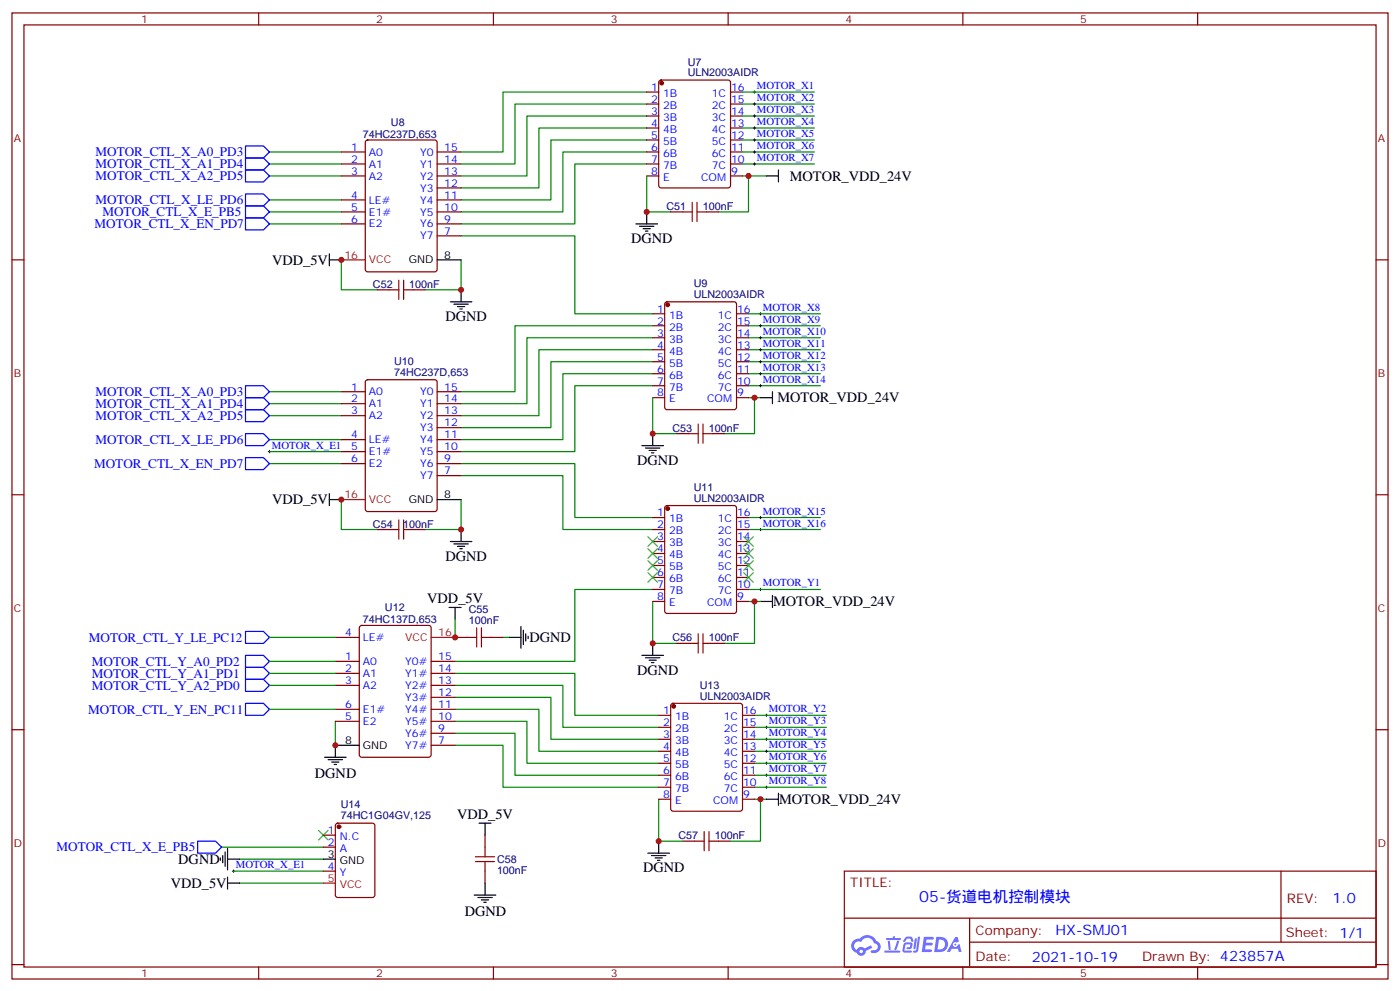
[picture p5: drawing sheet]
<svg xmlns="http://www.w3.org/2000/svg" width="412mm" height="292mm" viewBox="0 0 412 292" stroke-linecap="round" stroke-linejoin="round" font-family="sans-serif">
<g fill="none" stroke="#870000" stroke-width=".35">
<path d="M3.5 3.8h405.4v284.3h-405.4zM7.1 7.3h398.2v277.3h-398.2zM76.2 3.8v3.5M145.3 3.8v3.5M214.5 3.8v3.5M283.6 3.8v3.5M352.8 3.8v3.5M3.5 76.5h3.6M405.3 76.5h3.6M3.5 145.6h3.6M405.3 145.6h3.6M3.5 214.8h3.6"/>
<path d="M405.3 214.8h3.6M248.7 256.4h156.6v28.2h-156.6zM377.3 256.4v20.9M248.7 270.2h156.5M285.6 277.3h119.6M285.6 270.2v14.2M3.5 283.9h3.6M76.2 284.6v3.5M145.3 284.6v3.5M214.5 284.6v3.5M283.6 284.6v3.5M352.8 284.6v3.5"/>
<path d="M405.3 283.9h3.6"/>
</g>
<g fill="#5487ff">
<path d="M272.1 275.7h2.6l.3 .2-.1 .6h-2l-.1 1h1.6l.4 .4-.4 .4h-1.7l-.2 1.1 1.8 .1 .3 .3-.2 .4h-2.9z"/>
<path d="M281.4 275.8h.7l.4 1.3-.7 .3a.74 .74 0 0 0-1.1 .3 .74 .74 0 0 0 .5 1.1 .74 .74 0 0 0 .9-.7l.5-.3 .7 2.4h-.9l-.2-1h-1.9l-.5 1h-.9z"/>
<path d="M269.5 276.2h.6l-.4 2.9a.31 .31 0 0 1-.3 .3 .31 .31 0 0 1-.3-.3z"/>
<path d="M270.4 275.7h.6l-.5 4a.89 .89 0 0 1-.7 .7 .89 .89 0 0 1-.9-.3l1-.5z"/>
<path d="M266.8 275.9l.6-.2 1.2 .1 .5 1.3-.6 .1-.4-.9-1 .1a.95 .95 0 0 1-1 .8l-.1-.2z"/>
<path d="M266.4 277.6l1.8-.2a1.04 1.04 0 0 1 .6 1.1 1.04 1.04 0 0 1-.8 .9h-.7a.29 .29 0 0 1-.3-.4 .29 .29 0 0 1 .3-.2h.7l.2-.8h-1.4l-.4 1.8h1.9a.29 .29 0 0 1 .3 .3 .29 .29 0 0 1-.3 .3h-2l-.4-.3 .2-2.1z"/>
<path d="M260.5 279.8h4.4a.3 .3 0 0 1 .3 .3 .3 .3 0 0 1-.3 .3h-4.3z"/>
<path d="M264.3 276.9h.6l-.5 1.6a1.02 1.02 0 0 1-.7 1.2l-.2-.3z"/>
<path d="M261.5 276.9h.6l.3 2.4-.3 .3-.3-.2z"/>
<path d="M261.1 276.1h1.9l.2-.5h.5l-.1 .5h1.5a.29 .29 0 0 1 .3 .3 .29 .29 0 0 1-.3 .3h-3.9z"/>
<path d="M275.8 275.7l-.6 4.5h1.4a2.27 2.27 0 0 0 2.7-2.3 2.27 2.27 0 0 0-2.7-2.2zM276.6 276.5a1.5 1.5 0 0 1 1.8 1.6 1.5 1.5 0 0 1-1.9 1.3h-.3z"/>
<path d="M251.4 276.9a2.09 2.09 0 0 0 1 3.5 1.37 1.37 0 0 0 1.5 .9 1.37 1.37 0 0 0 1.1-1.4l2-1-.5-.7-1.8 1a1.4 1.4 0 0 0-2.3 .4 1.32 1.32 0 0 1-.6-1.9 1.32 1.32 0 0 1 1.9-.4 2.02 2.02 0 0 1 2-1.3 2.02 2.02 0 0 1 1.8 1.6 1.09 1.09 0 0 1 1.1 1.4 1.09 1.09 0 0 1-1.6 .7 .41 .41 0 0 0-.5 .3 .41 .41 0 0 0 .4 .5 1.89 1.89 0 0 0 2.4-1.2 1.89 1.89 0 0 0-1.2-2.4 2.98 2.98 0 0 0-5-.6l-1 .1zM253.2 280a.52 .52 0 0 1 1 0 .52 .52 0 0 1-1 0z"/>
<circle cx="281.4" cy="278" r=".28"/>
</g>
<g fill="none" stroke="#008700" stroke-width=".35">
<path d="M190.5 27.1h-42.3v17.6h-12.4M190.5 30.6h-38.8v17.7h-15.9M190.5 34.1h-35.3v17.7h-19.4M190.5 37.7h-31.8v17.6h-22.9M218.7 37.7h21.2M218.7 34.1h21.2M218.7 30.6h21.2M218.7 27.1h21.2M79.4 51.8h21.1M79.4 44.7h21.1M79.4 48.3h21.1M79.4 58.8h21.1"/>
<path d="M190.5 41.2h-28.2v17.6h-26.5M190.5 44.7h-24.7v17.7h-30M190.5 48.3h-21.2v17.6h-33.5M190.5 51.8v10.6h7.1M218.7 51.8h7.1M218.7 44.7h21.2M218.7 48.3h21.2M218.7 41.2h21.2M220.5 51.8v10.6h-8.8M79.4 62.4h21.1M79.4 65.9h21.1M100.5 76.5v8.8h10.6"/>
<path d="M135.8 69.4h33.5v23h23M135.8 76.5v8.8h-10.6M192.3 95.9h-40.6v19.4h-15.9M192.3 99.4h-37.1v19.4h-19.4M220.5 99.4h21.2M220.5 95.9h21.2M220.5 92.4h21.2M79.4 118.8h21.1M79.4 115.3h21.1M192.3 102.9h-33.6v19.4h-22.9M192.3 106.5h-30v19.4h-26.5M192.3 110h-26.5v19.4h-30"/>
<path d="M192.3 113.5h-23v19.4h-33.5M192.3 117.1v10.5h7M220.5 117.1h3.5M220.5 113.5h21.2M220.5 110h21.2M220.5 106.5h21.2M220.5 102.9h21.2M222.2 117.1v10.5h-8.8M79.4 122.3h21.1M79.4 136.5h21.1M79.4 129.4h21.1M79.4 132.9h21.1"/>
<path d="M135.8 140h30v15.9h26.5M135.8 136.5h33.5v15.8h23M100.5 147v8.9h10.6M135.8 147v8.9h-10.6M220.5 152.3h21.2M220.5 155.9h21.2M192.3 173.5h-23v21.2h-35.2M192.3 177v12.4h7M220.5 173.5h21.2M220.5 177h3.5M222.2 177v12.4h-8.8M79.4 187.6h19.4"/>
<path d="M79.4 198.2h19.4M79.4 194.7h19.4M134.1 198.2h35.2v12.3h24.7M134.1 182.3v5.3M148.2 187.6h1.7M79.4 208.8h19.4M79.4 201.7h19.4M98.8 212.3v7.1M134.1 219.4h14.1v12.3h45.8M134.1 215.8h17.6v12.4h42.3M134.1 212.3h21.1v12.3h38.8M134.1 208.8h24.6v12.3h35.3"/>
<path d="M134.1 205.2h28.2v12.4h31.7M134.1 201.7h31.7v12.4h28.2M222.2 210.5h21.2M222.2 214.1h21.2M222.2 217.6h21.2M194 235.2v12.4h7.1M222.2 235.2h3.6M222.2 221.1h21.2M222.2 224.6h21.2M222.2 228.2h21.2M222.2 231.7h21.2M224 235.2v12.4h-8.8"/>
<path d="M65.3 249.3h29.9M68.8 256.4h26.4M70.6 259.9h24.6M70.6 252.9h24.6"/>
</g>
<g fill="none" stroke="#000" stroke-width=".35">
<path d="M225.8 51.8h3.5M229.3 50v3.6M97 74.7v3.5M97 76.5h3.5M128.8 76.5h7M187.3 65.9h6.4M188.4 66.6h4.2M189.4 67.3h2.2M190.1 68h.8M190.5 62.4v3.5M132.6 88.8h6.4M133.7 89.5h4.2"/>
<path d="M134.8 90.2h2.1M135.5 90.9h.7M135.8 85.3v3.5M224 117.1h3.5M227.5 115.3v3.5M189.1 131.2h6.3M190.1 131.9h4.3M191.2 132.6h2.1M191.9 133.3h.7M192.3 127.6v3.6M97 147h3.5M97 145.3v3.5"/>
<path d="M128.8 147h7M132.6 159.4h6.4M135.8 155.9v3.5M132.3 178.8h3.5M133.7 160.1h4.2M134.1 178.8v3.5M134.8 160.8h2.1M135.5 161.5h.7M224 177h3.5M227.5 175.3v3.5M149.9 187.6h3.6M153.5 184.4v6.4"/>
<path d="M154.2 185.5v4.2M154.9 186.5v2.2M155.6 187.3v.7M189.1 192.9h6.3M190.1 193.6h4.3M191.2 194.3h2.1M191.9 195h.7M192.3 189.4v3.5M105.8 219.4h-7v3.5M95.6 222.9h6.4M96.7 223.6h4.2M97.7 224.3h2.1"/>
<path d="M98.4 225h.7M225.8 235.2h3.5M229.3 233.5v3.5M64.9 252.5v.7M65.6 251.8v2.1M66.3 250.8v4.2M67 252.9h3.6M67 249.7v6.3M67 258.2v3.5M67 259.9h3.6M95.2 252.9h3.6M141.1 242.3h3.5"/>
<path d="M142.9 242.3v3.5M142.9 259.9v3.6M190.9 251.1h6.3M191.9 251.8h4.2M193 252.5h2.1M193.7 253.2h.7M194 247.6v3.5M139.7 263.5h6.3M140.8 264.2h4.2M141.8 264.9h2.1M142.5 265.6h.7"/>
</g>
<g fill="none" stroke="#a10000" stroke-width=".35">
<path d="M203.9 59.5v5.7M205.3 59.5v5.7M201.1 62.4h2.8M205.3 62.4h2.8M114.7 85.3h2.8M117.5 82.5v5.6M118.9 82.5v5.6M118.9 85.3h2.8M202.8 127.6h2.9M205.7 124.8v5.7M207.1 124.8v5.7M207.1 127.6h2.8"/>
<path d="M114.7 155.9h2.8M117.5 153v5.7M118.9 155.9h2.8M118.9 153v5.7M137.6 187.6h2.8M140.4 184.8v5.6M141.8 187.6h2.8M141.8 184.8v5.6M202.8 189.4h2.9M205.7 186.5v5.7M207.1 189.4h2.8M207.1 186.5v5.7"/>
<path d="M140.1 252.2h5.6M140.1 253.6h5.6M142.9 249.3v2.9M142.9 253.6v2.8M204.6 247.6h2.8M207.4 244.8v5.6M208.8 247.6h2.9M208.8 244.8v5.6"/>
</g>
<g fill="none" stroke="#870000" stroke-width=".35">
<path d="M190.5 27.1h3.5M190.5 30.6h3.5M190.5 34.1h3.5M190.5 37.7h3.5M194.3 23.8l.4-.2h19.8l.6 .4 .1 30.6-.5 .7h-20l-.6-.4-.1-30.6zM215.2 27.1h3.5M215.2 30.6h3.5M215.2 34.1h3.5M215.2 37.7h3.5M100.5 44.7h7.1M100.5 48.3h7.1M100.5 51.8h7.1"/>
<path d="M100.5 58.8h7.1M107.8 41.4l.5-.2h19.8l.6 .4 .1 37.7-.5 .7h-20l-.6-.5-.1-37.6zM128.8 44.7h7M128.8 48.3h7M128.8 51.8h7M128.8 58.8h7M128.8 55.3h7M190.5 41.2h3.5M190.5 44.7h3.5M190.5 48.3h3.5M190.5 51.8h3.5M215.2 41.2h3.5"/>
<path d="M215.2 44.7h3.5M215.2 48.3h3.5M215.2 51.8h3.5M100.5 62.4h7.1M100.5 65.9h7.1M128.8 62.4h7M128.8 69.4h7M128.8 65.9h7M197.6 62.4h3.5M208.1 62.4h3.6M111.1 85.3h3.6M121.7 85.3h3.5"/>
<path d="M192.3 92.4h3.5M192.3 95.9h3.5M192.3 99.4h3.5M196 89l.5-.2h19.8l.6 .5 .1 30.6-.5 .6-20 .1-.7-.5v-30.6zM217 92.4h3.5M217 95.9h3.5M217 99.4h3.5M100.5 115.3h7.1M100.5 118.8h7.1M107.8 112l.5-.2h19.8l.6 .4 .1 37.7-.5 .6-20 .1-.6-.5-.1-37.6zM128.8 115.3h7M128.8 118.8h7"/>
<path d="M192.3 102.9h3.5M192.3 106.5h3.5M192.3 110h3.5M192.3 113.5h3.5M192.3 117.1h3.5M217 102.9h3.5M217 106.5h3.5M217 110h3.5M217 113.5h3.5M217 117.1h3.5M100.5 129.4h7.1M100.5 122.3h7.1"/>
<path d="M100.5 136.5h7.1M100.5 132.9h7.1M128.8 129.4h7M128.8 122.3h7M128.8 125.9h7M128.8 140h7M128.8 136.5h7M128.8 132.9h7M199.3 127.6h3.5M209.9 127.6h3.5M111.1 155.9h3.6M121.7 155.9h3.5"/>
<path d="M192.3 152.3h3.5M192.3 155.9h3.5M192.3 159.4h3.5M196 149l.5-.2h19.8l.6 .4 .1 30.6-.5 .7-20 .1-.7-.5v-30.6zM217 152.3h3.5M217 155.9h3.5M217 159.4h3.5M192.3 162.9h3.5M192.3 166.4h3.5M192.3 170h3.5M192.3 173.5h3.5M192.3 177h3.5"/>
<path d="M217 162.9h3.5M217 166.4h3.5M217 170h3.5M217 173.5h3.5M217 177h3.5M98.8 187.6h7M98.8 194.7h7M98.8 198.2h7M106.1 184.3l.5-.2h19.7l.6 .4 .1 37.6-.5 .7-19.9 .1-.7-.5-.1-37.6zM127 194.7h7.1M127 198.2h7.1M134.1 187.6h3.5"/>
<path d="M144.6 187.6h3.6M199.3 189.4h3.5M209.9 189.4h3.5M98.8 201.7h7M98.8 212.3h7M98.8 208.8h7M127 201.7h7.1M127 212.3h7.1M127 208.8h7.1M127 219.4h7.1M127 215.8h7.1M127 205.2h7.1"/>
<path d="M194 210.5h3.6M194 214.1h3.6M194 217.6h3.6M197.8 207.2l.5-.2h19.7l.7 .4v30.7l-.4 .6-20 .1-.7-.5v-30.6zM218.7 210.5h3.5M218.7 214.1h3.5M218.7 217.6h3.5M194 221.1h3.6M194 224.6h3.6M194 228.2h3.6M194 231.7h3.6M194 235.2h3.6"/>
<path d="M218.7 221.1h3.5M218.7 224.6h3.5M218.7 228.2h3.5M218.7 231.7h3.5M218.7 235.2h3.5M95.2 245.8h3.6M95.2 249.3h3.6M95.2 256.4h3.6M99 242.5l.5-.2h10.2l.7 .4v20.8l-.4 .6-10.5 .1-.7-.5v-20.7zM142.9 245.8v3.5M142.9 256.4v3.5M201.1 247.6h3.5"/>
<path d="M211.7 247.6h3.5"/>
</g>
<g fill="none" stroke="#000" stroke-width=".29">
<path d="M221.9 37.7h.7M221.9 34.1h.7M221.9 30.6h.7M221.9 27.1h.7M222.2 26.7v.7M222.2 30.3v.7M222.2 33.8v.7M222.2 37.3v.7M221.9 48.3h.7M221.9 44.7h.7M221.9 41.2h.7M222.2 40.9v.7"/>
<path d="M222.2 44.4v.7M222.2 47.9v.7M223.7 99.4h.7M223.7 95.9h.7M223.7 92.4h.7M224 92v.7M224 95.5v.7M224 99.1v.7M223.7 113.5h.7M223.7 110h.7M223.7 106.5h.7M223.7 102.9h.7"/>
<path d="M224 102.6v.7M224 106.1v.7M224 109.6v.7M224 113.2v.7M79 132.9h.7M79.4 132.6v.7M223.7 152.3h.7M223.7 155.9h.7M224 152v.7M224 155.5v.7M223.7 173.5h.7M224 173.1v.7"/>
<path d="M225.4 210.5h.7M225.4 214.1h.7M225.4 217.6h.7M225.8 210.2v.7M225.8 213.7v.7M225.8 217.2v.7M225.4 221.1h.7M225.4 224.6h.7M225.4 228.2h.7M225.4 231.7h.7M225.8 220.8v.7M225.8 224.3v.7"/>
<path d="M225.8 227.8v.7M225.8 231.4v.7M68.4 256.4h.7M68.8 256v.8"/>
</g>
<g fill="#870000" stroke="#870000" stroke-width=".35">
<circle cx="198.4" cy="207.9" r=".53"/>
<circle cx="196.7" cy="149.7" r=".53"/>
<circle cx="196.7" cy="89.7" r=".53"/>
<circle cx="194.9" cy="24.4" r=".53"/>
<circle cx="99.8" cy="243.3" r=".53"/>
</g>
<path d="M100.5 76.5h7.1M100.5 147h7.1M127 187.6h7.1M95.2 259.9h3.6" fill="none" stroke="#f00" stroke-width=".35"/>
<g fill="none" stroke="#00f" stroke-width=".35">
<path d="M72.3 50h5.3l1.8 1.8-1.8 1.8h-5.3zM72.3 46.5h5.3l1.8 1.8-1.8 1.7h-5.3zM72.3 43h5.3l1.8 1.7-1.8 1.8h-5.3zM72.3 57.1h5.3l1.8 1.7-1.8 1.8h-5.3zM72.3 60.6h5.3l1.8 1.8-1.8 1.7h-5.3zM72.3 64.1h5.3l1.8 1.8-1.8 1.8h-5.3zM72.3 113.5h5.3l1.8 1.8-1.8 1.8h-5.3zM72.3 117.1h5.3l1.8 1.7-1.8 1.8h-5.3zM72.3 120.6h5.3l1.8 1.7-1.8 1.8h-5.3zM72.3 134.7h5.3l1.8 1.8-1.8 1.7h-5.3zM72.3 127.6h5.3l1.8 1.8-1.8 1.8h-5.3zM72.3 192.9h5.3l1.8 1.8-1.8 1.7h-5.3z"/>
<path d="M72.3 196.4h5.3l1.8 1.8-1.8 1.8h-5.3zM72.3 200h5.3l1.8 1.7-1.8 1.8h-5.3zM72.3 185.8h5.3l1.8 1.8-1.8 1.8h-5.3zM72.3 207h5.3l1.8 1.8-1.8 1.7h-5.3zM58.2 247.6h5.3l1.8 1.7-1.8 1.8h-5.3z"/>
</g>
<g fill="none" stroke="#3c3" stroke-width=".35">
<path d="M190.9 158l2.8 2.8M193.7 158l-2.8 2.8M219.1 158l2.8 2.8M221.9 158l-2.8 2.8M190.9 168.6l2.8 2.8M190.9 165l2.8 2.9M190.9 161.5l2.8 2.8M193.7 168.6l-2.8 2.8M193.7 165l-2.8 2.9M193.7 161.5l-2.8 2.8M219.1 161.5l2.8 2.8M219.1 165l2.8 2.9"/>
<path d="M219.1 168.6l2.8 2.8M221.9 161.5l-2.8 2.8M221.9 165l-2.8 2.9M221.9 168.6l-2.8 2.8M93.8 244.4l2.9 2.8M96.7 244.4l-2.9 2.8"/>
</g>
<g fill="#c00">
<circle cx="224" cy="235.2" r=".88"/>
<circle cx="194" cy="247.6" r=".88"/>
<circle cx="192.3" cy="189.4" r=".88"/>
<circle cx="222.3" cy="177" r=".88"/>
<circle cx="98.8" cy="219.4" r=".88"/>
<circle cx="134.1" cy="187.6" r=".88"/>
<circle cx="190.5" cy="62.4" r=".88"/>
<circle cx="192.3" cy="127.6" r=".88"/>
<circle cx="135.8" cy="85.3" r=".88"/>
<circle cx="135.8" cy="155.9" r=".88"/>
<circle cx="222.3" cy="117.1" r=".88"/>
<circle cx="220.5" cy="51.8" r=".88"/>
<circle cx="100.5" cy="147" r=".88"/>
<circle cx="100.5" cy="76.5" r=".88"/>
</g>
<text font-size="4.6" fill="#00f" x="270.8" y="265.4">05-货道电机控制模块</text>
<g font-size="4.2">
<text x="232.6" y="53.2">MOTOR_VDD_24V</text>
<text x="185.9" y="71.5">DGND</text>
<text x="80.2" y="77.9">VDD_5V</text>
<text x="131.2" y="94.5">DGND</text>
<text x="229" y="118.4">MOTOR_VDD_24V</text>
<text x="187.7" y="136.8">DGND</text>
<text x="80.2" y="148.4">VDD_5V</text>
<text x="131.2" y="165">DGND</text>
<text x="125.8" y="177.6">VDD_5V</text>
<text x="227.7" y="178.5">MOTOR_VDD_24V</text>
<text x="155.9" y="189">DGND</text>
<text x="187.7" y="198.5">DGND</text>
<text x="92.8" y="228.9">DGND</text>
<text x="229.5" y="236.7">MOTOR_VDD_24V</text>
<text x="134.7" y="241.1">VDD_5V</text>
<text x="52.5" y="254.3">DGND</text>
<text x="189.4" y="256.8">DGND</text>
<text x="50.3" y="261.4">VDD_5V</text>
<text x="136.9" y="269.5">DGND</text>
</g>
<g font-size="4.2" fill="#00f">
<text x="392.5" y="265.7">1.0</text>
<text x="310.9" y="275.2">HX-SMJ01</text>
<text x="304" y="283">2021-10-19</text>
</g>
<g font-size="3.9" fill="#00f">
<text x="28.1" y="46">MOTOR_CTL_X_A0_PD3</text>
<text x="28.1" y="53">MOTOR_CTL_X_A2_PD5</text>
<text x="28.1" y="49.5">MOTOR_CTL_X_A1_PD4</text>
<text x="28.1" y="60.1">MOTOR_CTL_X_LE_PD6</text>
<text x="30.2" y="63.7">MOTOR_CTL_X_E_PB5</text>
<text x="27.9" y="67.1">MOTOR_CTL_X_EN_PD7</text>
<text x="28.1" y="116.5">MOTOR_CTL_X_A0_PD3</text>
<text x="28.1" y="120.1">MOTOR_CTL_X_A1_PD4</text>
<text x="28.1" y="123.6">MOTOR_CTL_X_A2_PD5</text>
<text x="28.1" y="130.6">MOTOR_CTL_X_LE_PD6</text>
<text x="27.7" y="137.7">MOTOR_CTL_X_EN_PD7</text>
<text x="26.2" y="188.9">MOTOR_CTL_Y_LE_PC12</text>
<text x="27.1" y="195.9">MOTOR_CTL_Y_A0_PD2</text>
<text x="27.1" y="199.4">MOTOR_CTL_Y_A1_PD1</text>
<text x="27.1" y="203">MOTOR_CTL_Y_A2_PD0</text>
<text x="26" y="210">MOTOR_CTL_Y_EN_PC11</text>
<text x="16.6" y="250.6">MOTOR_CTL_X_E_PB5</text>
</g>
<g font-size="3.9" fill="#800">
<text x="250.5" y="261">TITLE:</text>
<text x="379.1" y="265.7">REV:</text>
<text x="287.4" y="275.2">Company:</text>
<text x="378.7" y="275.8">Sheet: 1/1</text>
<text x="287.4" y="282.9">Date:</text>
<text x="336.4" y="282.9">Drawn By: 423857A</text>
</g>
<g font-size="3.2" fill="#800">
<text x="41.6" y="6.8">1</text>
<text x="110.8" y="6.8">2</text>
<text x="179.9" y="6.8">3</text>
<text x="249.1" y="6.8">4</text>
<text x="318.2" y="6.8">5</text>
<text x="4.1" y="41.9">A</text>
<text x="405.9" y="41.9">A</text>
<text x="4.1" y="111.1">B</text>
<text x="405.9" y="111.1">B</text>
<text x="4.1" y="180.2">C</text>
<text x="405.9" y="180.2">C</text>
<text x="4.1" y="249.3">D</text>
<text x="405.9" y="249.3">D</text>
<text x="41.6" y="287.6">1</text>
<text x="110.8" y="287.6">2</text>
<text x="179.9" y="287.6">3</text>
<text x="249.1" y="287.6">4</text>
<text x="318.2" y="287.6">5</text>
</g>
<g font-size="3.2" fill="#000080">
<text x="202.6" y="22.5">ULN2003AIDR</text>
<text x="202.6" y="19.3">U7</text>
<text x="106.8" y="40.6">74HC237D,653</text>
<text x="115.2" y="37.1">U8</text>
<text x="196.3" y="61.8">C51</text>
<text x="207" y="61.8">100nF</text>
<text x="109.9" y="84.7">C52</text>
<text x="120.6" y="84.7">100nF</text>
<text x="204.3" y="87.8">ULN2003AIDR</text>
<text x="204.3" y="84.6">U9</text>
<text x="116.1" y="107.5">U10</text>
<text x="116.1" y="110.7">74HC237D,653</text>
<text x="198.1" y="127">C53</text>
<text x="208.8" y="127">100nF</text>
<text x="204.3" y="147.7">ULN2003AIDR</text>
<text x="204.3" y="144.6">U11</text>
<text x="109.9" y="155.3">C54</text>
<text x="118.8" y="155.3">100nF</text>
<text x="113.4" y="180">U12</text>
<text x="106.8" y="183.5">74HC137D,653</text>
<text x="138.1" y="183.7">100nF</text>
<text x="138.1" y="180.5">C55</text>
<text x="198.1" y="188.8">C56</text>
<text x="208.8" y="188.8">100nF</text>
<text x="206.1" y="202.8">U13</text>
<text x="206.1" y="206">ULN2003AIDR</text>
<text x="100.4" y="237.9">U14</text>
<text x="100.4" y="241.1">74HC1G04GV,125</text>
<text x="199.8" y="247">C57</text>
<text x="210.5" y="247">100nF</text>
<text x="146.4" y="257.2">100nF</text>
<text x="146.4" y="254">C58</text>
</g>
<g font-size="3.2" fill="#00f">
<text x="191.8" y="26.7">1</text>
<text x="195.3" y="28.5">1B</text>
<text x="209.7" y="28.5">1C</text>
<text x="215.4" y="26.7">16</text>
<text x="223" y="29.7">MOTOR_X2</text>
<text x="223" y="26.2">MOTOR_X1</text>
<text x="191.8" y="30.3">2</text>
<text x="191.8" y="33.8">3</text>
<text x="195.3" y="32">2B</text>
<text x="195.3" y="35.6">3B</text>
<text x="209.7" y="35.6">3C</text>
<text x="209.7" y="32">2C</text>
<text x="215.4" y="33.8">14</text>
<text x="215.4" y="30.3">15</text>
<text x="223" y="33.3">MOTOR_X3</text>
<text x="191.8" y="37.3">4</text>
<text x="191.8" y="40.9">5</text>
<text x="195.3" y="39.1">4B</text>
<text x="209.7" y="39.1">4C</text>
<text x="215.4" y="40.9">12</text>
<text x="215.4" y="37.3">13</text>
<text x="223" y="40.3">MOTOR_X5</text>
<text x="223" y="36.8">MOTOR_X4</text>
<text x="103.5" y="44.4">1</text>
<text x="103.5" y="47.9">2</text>
<text x="108.7" y="45.8">A0</text>
<text x="123.7" y="45.8">Y0</text>
<text x="130.9" y="44.4">15</text>
<text x="130.9" y="47.9">14</text>
<text x="191.8" y="44.4">6</text>
<text x="191.8" y="47.9">7</text>
<text x="195.3" y="42.6">5B</text>
<text x="195.3" y="46.1">6B</text>
<text x="209.7" y="46.1">6C</text>
<text x="209.7" y="42.6">5C</text>
<text x="215.4" y="47.9">10</text>
<text x="215.4" y="44.4">11</text>
<text x="223" y="47.4">MOTOR_X7</text>
<text x="223" y="43.9">MOTOR_X6</text>
<text x="103.5" y="51.4">3</text>
<text x="108.7" y="52.8">A2</text>
<text x="108.7" y="49.3">A1</text>
<text x="123.7" y="49.3">Y1</text>
<text x="123.7" y="52.8">Y2</text>
<text x="130.9" y="51.4">13</text>
<text x="191.8" y="51.4">8</text>
<text x="195.3" y="49.7">7B</text>
<text x="195.3" y="53.2">E</text>
<text x="206.5" y="53.2">COM</text>
<text x="209.7" y="49.7">7C</text>
<text x="215.4" y="51.4">9</text>
<text x="103.5" y="58.5">4</text>
<text x="108.7" y="59.9">LE#</text>
<text x="123.7" y="56.4">Y3</text>
<text x="123.7" y="59.9">Y4</text>
<text x="130.9" y="55">12</text>
<text x="130.9" y="58.5">11</text>
<text x="103.5" y="62">5</text>
<text x="103.5" y="65.5">6</text>
<text x="108.7" y="63.4">E1#</text>
<text x="123.7" y="63.4">Y5</text>
<text x="130.9" y="65.5">9</text>
<text x="130.9" y="62">10</text>
<text x="108.7" y="67">E2</text>
<text x="123.7" y="70.5">Y7</text>
<text x="123.7" y="67">Y6</text>
<text x="130.9" y="69.1">7</text>
<text x="193.6" y="92">1</text>
<text x="193.6" y="95.5">2</text>
<text x="197.1" y="93.8">1B</text>
<text x="211.4" y="93.8">1C</text>
<text x="217.1" y="95.5">15</text>
<text x="217.1" y="92">16</text>
<text x="224.7" y="95">MOTOR_X9</text>
<text x="224.7" y="91.5">MOTOR_X8</text>
<text x="193.6" y="99.1">3</text>
<text x="197.1" y="97.3">2B</text>
<text x="197.1" y="100.8">3B</text>
<text x="211.4" y="100.8">3C</text>
<text x="211.4" y="97.3">2C</text>
<text x="217.1" y="99.1">14</text>
<text x="224.7" y="98.5">MOTOR_X10</text>
<text x="193.6" y="102.6">4</text>
<text x="193.6" y="106.1">5</text>
<text x="197.1" y="104.4">4B</text>
<text x="197.1" y="107.9">5B</text>
<text x="211.4" y="107.9">5C</text>
<text x="211.4" y="104.4">4C</text>
<text x="217.1" y="106.1">12</text>
<text x="217.1" y="102.6">13</text>
<text x="224.7" y="105.6">MOTOR_X12</text>
<text x="224.7" y="102.1">MOTOR_X11</text>
<text x="193.6" y="109.6">6</text>
<text x="193.6" y="113.2">7</text>
<text x="197.1" y="111.4">6B</text>
<text x="211.4" y="111.4">6C</text>
<text x="217.1" y="113.2">10</text>
<text x="217.1" y="109.6">11</text>
<text x="224.7" y="112.6">MOTOR_X14</text>
<text x="224.7" y="109.1">MOTOR_X13</text>
<text x="103.5" y="114.9">1</text>
<text x="103.5" y="118.5">2</text>
<text x="108.7" y="116.3">A0</text>
<text x="108.7" y="119.9">A1</text>
<text x="123.7" y="116.3">Y0</text>
<text x="123.7" y="119.9">Y1</text>
<text x="130.9" y="114.9">15</text>
<text x="130.9" y="118.5">14</text>
<text x="193.6" y="116.7">8</text>
<text x="197.1" y="114.9">7B</text>
<text x="197.1" y="118.5">E</text>
<text x="208.3" y="118.5">COM</text>
<text x="211.4" y="114.9">7C</text>
<text x="217.1" y="116.7">9</text>
<text x="103.5" y="122">3</text>
<text x="108.7" y="123.4">A2</text>
<text x="123.7" y="123.4">Y2</text>
<text x="130.9" y="122">13</text>
<text x="130.9" y="125.5">12</text>
<text x="103.5" y="129">4</text>
<text x="108.7" y="130.5">LE#</text>
<text x="123.7" y="126.9">Y3</text>
<text x="123.7" y="130.5">Y4</text>
<text x="130.9" y="129">11</text>
<text x="80.1" y="132">MOTOR_X_E1</text>
<text x="103.5" y="132.6">5</text>
<text x="103.5" y="136.1">6</text>
<text x="108.7" y="134">E1#</text>
<text x="108.7" y="137.5">E2</text>
<text x="123.7" y="137.5">Y6</text>
<text x="123.7" y="134">Y5</text>
<text x="130.9" y="136.1">9</text>
<text x="130.9" y="132.6">10</text>
<text x="123.7" y="141">Y7</text>
<text x="130.9" y="139.6">7</text>
<text x="193.6" y="152">1</text>
<text x="193.6" y="155.5">2</text>
<text x="197.1" y="153.7">1B</text>
<text x="211.4" y="153.7">1C</text>
<text x="217.1" y="155.5">15</text>
<text x="217.1" y="152">16</text>
<text x="224.7" y="151.4">MOTOR_X15</text>
<text x="224.7" y="155">MOTOR_X16</text>
<text x="193.6" y="159">3</text>
<text x="197.1" y="157.3">2B</text>
<text x="197.1" y="160.8">3B</text>
<text x="211.4" y="160.8">3C</text>
<text x="211.4" y="157.3">2C</text>
<text x="217.1" y="159">14</text>
<text x="193.6" y="162.6">4</text>
<text x="193.6" y="166.1">5</text>
<text x="197.1" y="164.3">4B</text>
<text x="197.1" y="167.9">5B</text>
<text x="211.4" y="167.9">5C</text>
<text x="211.4" y="164.3">4C</text>
<text x="217.1" y="166.1">12</text>
<text x="217.1" y="162.6">13</text>
<text x="193.6" y="169.6">6</text>
<text x="193.6" y="173.1">7</text>
<text x="197.1" y="171.4">6B</text>
<text x="211.4" y="171.4">6C</text>
<text x="217.1" y="173.1">10</text>
<text x="217.1" y="169.6">11</text>
<text x="224.7" y="172.6">MOTOR_Y1</text>
<text x="193.6" y="176.7">8</text>
<text x="197.1" y="174.9">7B</text>
<text x="197.1" y="178.4">E</text>
<text x="208.3" y="178.4">COM</text>
<text x="211.4" y="174.9">7C</text>
<text x="217.1" y="176.7">9</text>
<text x="101.7" y="187.3">4</text>
<text x="106.9" y="188.7">LE#</text>
<text x="101.7" y="194.3">1</text>
<text x="101.7" y="197.8">2</text>
<text x="106.9" y="195.7">A0</text>
<text x="119.4" y="195.7">Y0#</text>
<text x="129.1" y="197.8">14</text>
<text x="129.1" y="194.3">15</text>
<text x="101.7" y="201.4">3</text>
<text x="106.9" y="199.2">A1</text>
<text x="106.9" y="202.8">A2</text>
<text x="119.4" y="202.8">Y2#</text>
<text x="119.4" y="199.2">Y1#</text>
<text x="129.1" y="201.4">13</text>
<text x="101.7" y="208.4">6</text>
<text x="106.9" y="209.8">E1#</text>
<text x="119.4" y="209.8">Y4#</text>
<text x="119.4" y="206.3">Y3#</text>
<text x="129.1" y="208.4">11</text>
<text x="129.1" y="204.9">12</text>
<text x="226.5" y="209.7">MOTOR_Y2</text>
<text x="101.7" y="211.9">5</text>
<text x="106.9" y="213.4">E2</text>
<text x="119.4" y="213.4">Y5#</text>
<text x="129.1" y="215.5">9</text>
<text x="129.1" y="211.9">10</text>
<text x="195.4" y="210.2">1</text>
<text x="195.4" y="213.7">2</text>
<text x="198.9" y="211.9">1B</text>
<text x="198.9" y="215.5">2B</text>
<text x="213.2" y="215.5">2C</text>
<text x="213.2" y="211.9">1C</text>
<text x="218.9" y="213.7">15</text>
<text x="218.9" y="210.2">16</text>
<text x="226.5" y="213.2">MOTOR_Y3</text>
<text x="119.4" y="220.4">Y7#</text>
<text x="119.4" y="216.9">Y6#</text>
<text x="129.1" y="219">7</text>
<text x="195.4" y="217.2">3</text>
<text x="195.4" y="220.8">4</text>
<text x="198.9" y="219">3B</text>
<text x="213.2" y="219">3C</text>
<text x="218.9" y="220.8">13</text>
<text x="218.9" y="217.2">14</text>
<text x="226.5" y="216.7">MOTOR_Y4</text>
<text x="226.5" y="220.2">MOTOR_Y5</text>
<text x="195.4" y="224.3">5</text>
<text x="195.4" y="227.8">6</text>
<text x="198.9" y="222.5">4B</text>
<text x="198.9" y="226.1">5B</text>
<text x="213.2" y="226.1">5C</text>
<text x="213.2" y="222.5">4C</text>
<text x="218.9" y="227.8">11</text>
<text x="218.9" y="224.3">12</text>
<text x="226.5" y="223.8">MOTOR_Y6</text>
<text x="226.5" y="227.3">MOTOR_Y7</text>
<text x="195.4" y="231.4">7</text>
<text x="198.9" y="229.6">6B</text>
<text x="198.9" y="233.1">7B</text>
<text x="213.2" y="233.1">7C</text>
<text x="213.2" y="229.6">6C</text>
<text x="218.9" y="231.4">10</text>
<text x="226.5" y="230.8">MOTOR_Y8</text>
<text x="195.4" y="234.9">8</text>
<text x="198.9" y="236.6">E</text>
<text x="210" y="236.6">COM</text>
<text x="218.9" y="234.9">9</text>
<text x="96.6" y="245.5">1</text>
<text x="96.6" y="249">2</text>
<text x="100.1" y="247.2">N.C</text>
<text x="100.1" y="250.8">A</text>
<text x="69.5" y="255.5">MOTOR_X_E1</text>
<text x="96.6" y="256">4</text>
<text x="100.1" y="257.8">Y</text>
</g>
<g font-size="3.2" fill="#f00">
<text x="101.4" y="76.1">16</text>
<text x="108.7" y="77.5">VCC</text>
<text x="101.4" y="146.7">16</text>
<text x="108.7" y="148.1">VCC</text>
<text x="119.3" y="188.7">VCC</text>
<text x="129.1" y="187.3">16</text>
<text x="96.6" y="259.6">5</text>
<text x="100.1" y="261.3">VCC</text>
</g>
<g font-size="3.2">
<text x="120.4" y="77.5">GND</text>
<text x="130.9" y="76.1">8</text>
<text x="120.4" y="148.1">GND</text>
<text x="130.9" y="146.7">8</text>
<text x="101.7" y="219">8</text>
<text x="106.9" y="220.4">GND</text>
<text x="96.6" y="252.5">3</text>
<text x="100.1" y="254.3">GND</text>
</g>
</svg>
